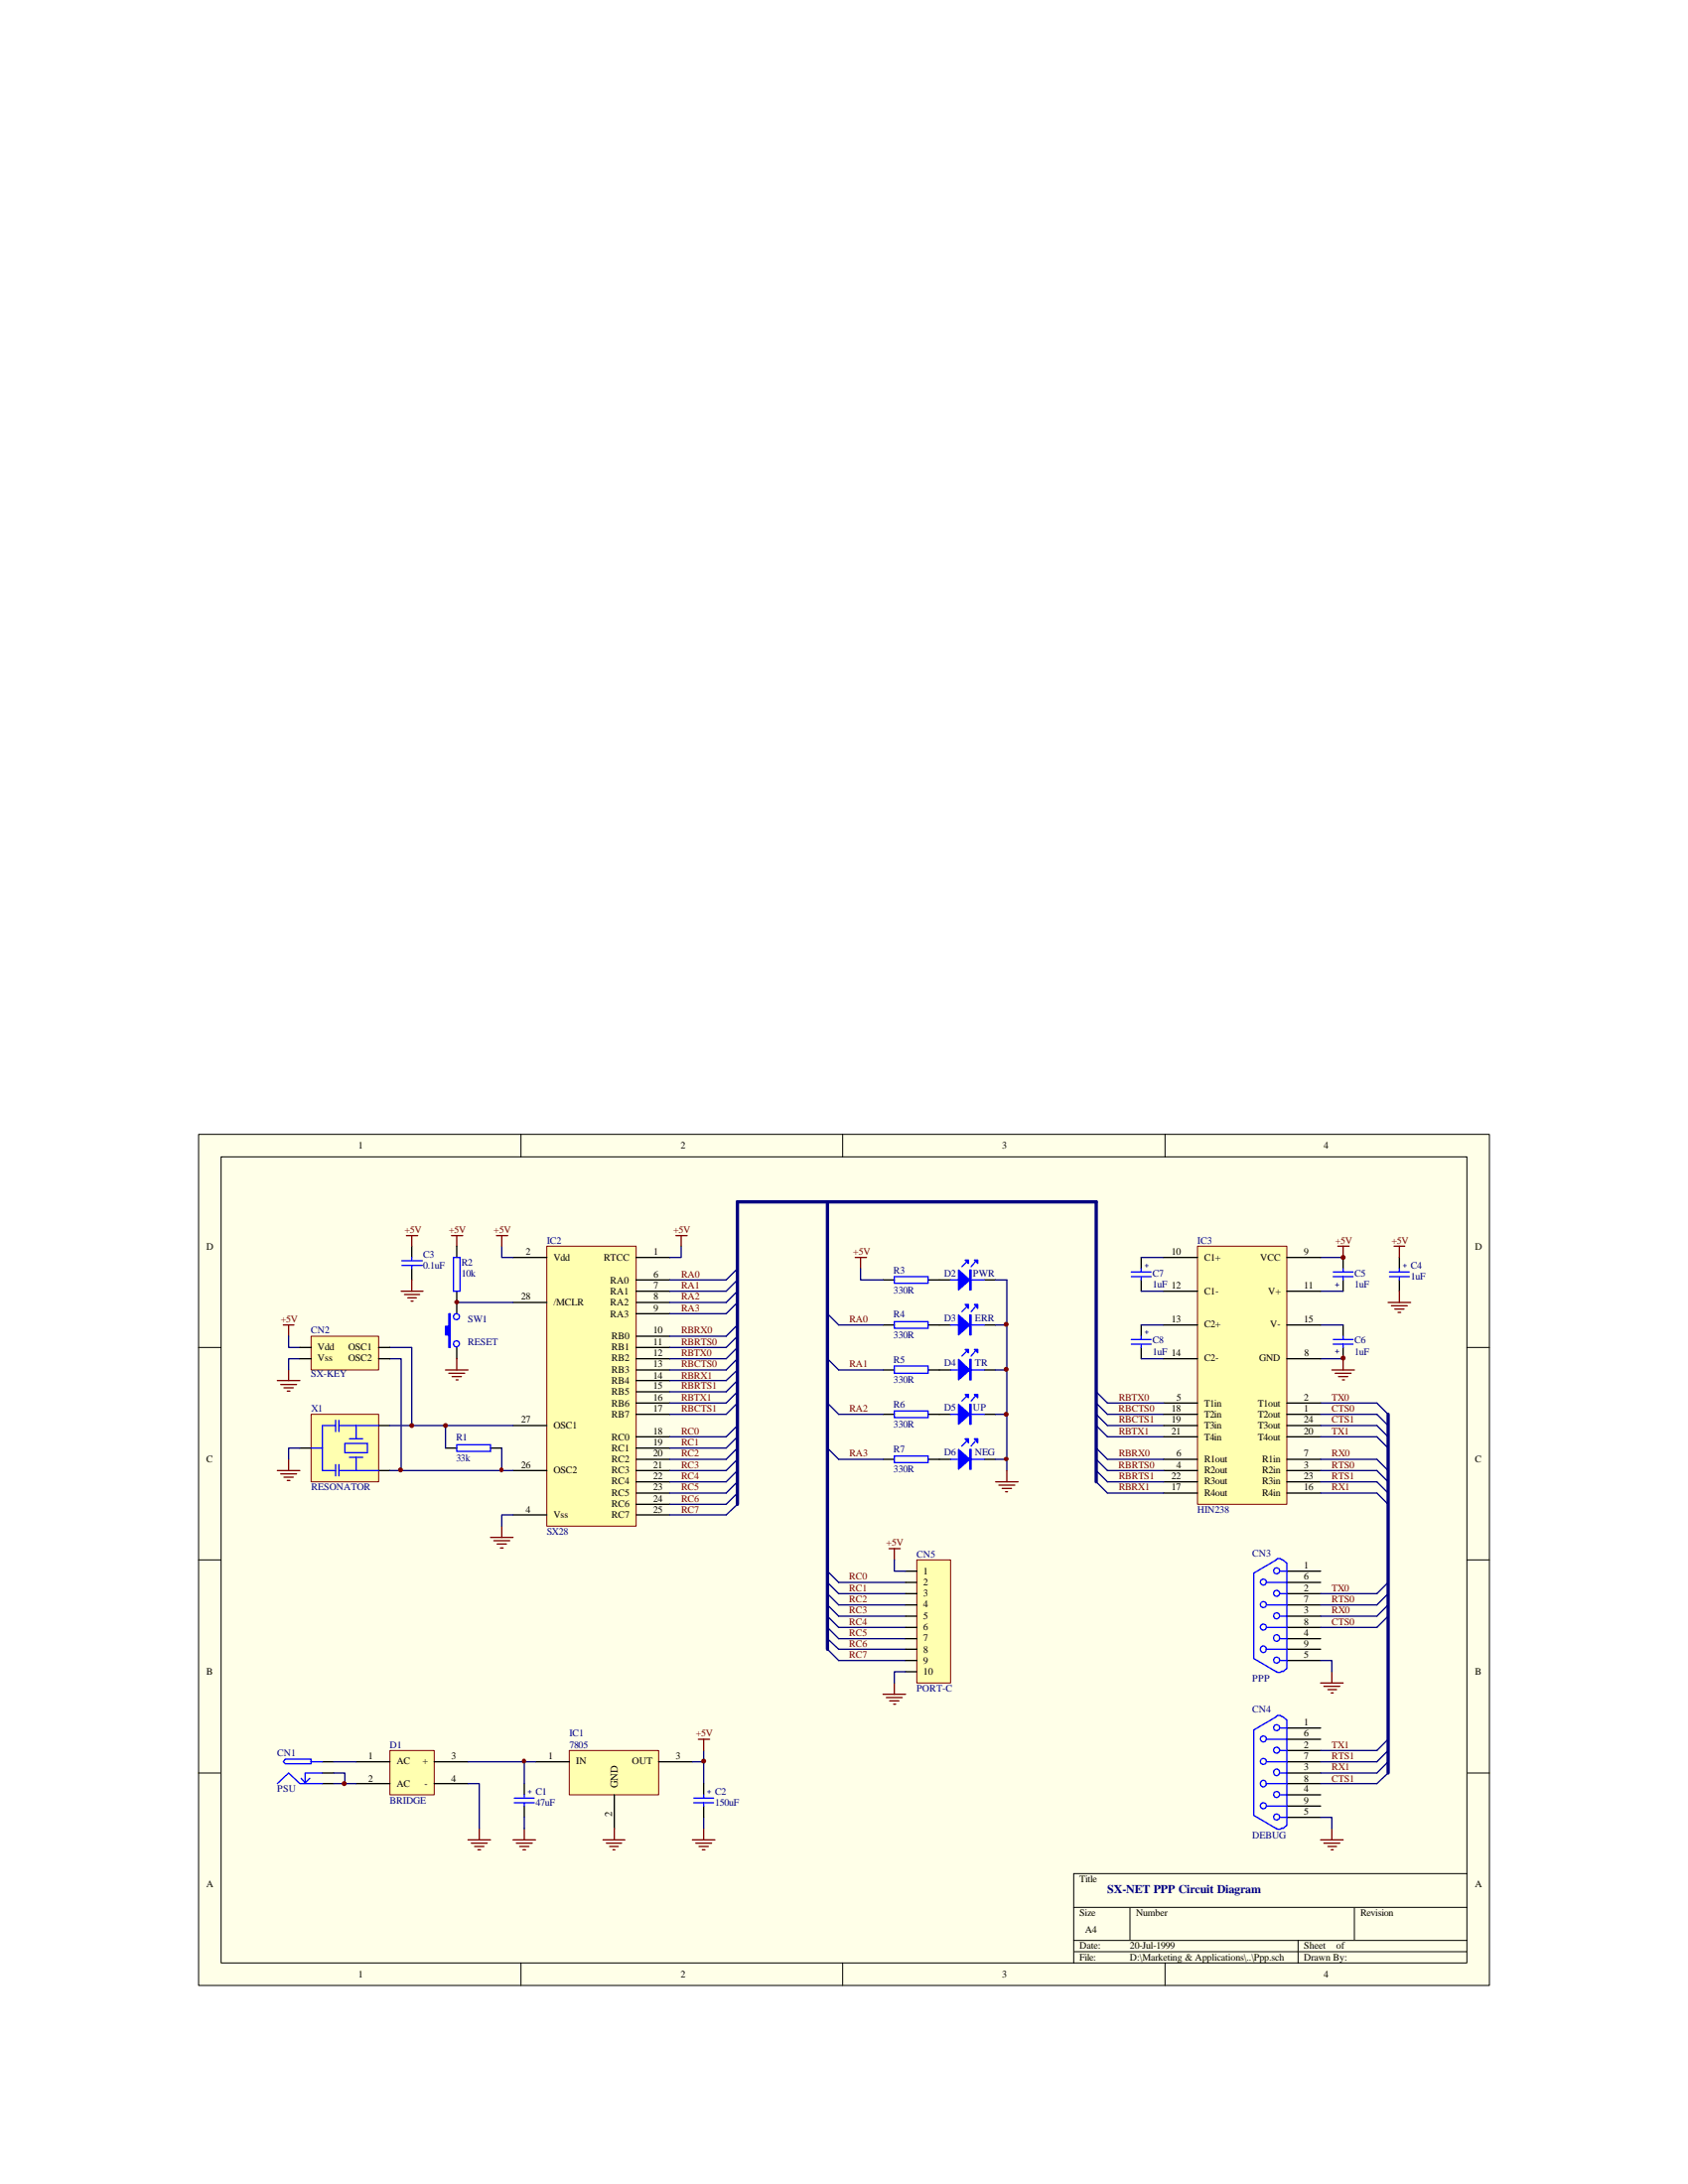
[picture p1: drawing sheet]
<svg xmlns="http://www.w3.org/2000/svg" width="216mm" height="279mm" viewBox="0 0 216 279" stroke-linecap="round" stroke-linejoin="round" font-family="sans-serif">
<path d="M25.4 145.1h165.1v108.9h-165.1z" fill="#ffffe8"/>
<g fill="none" stroke="#000" stroke-width=".13">
<path d="M25.4 145.1h165.1v108.9h-165.1zM28.3 148h159.3v103.1h-159.3zM66.6 145.1v2.9M107.8 145.1v2.9M149 145.1v2.9M25.4 172.4h2.9M187.6 172.4h2.9M25.4 199.6h2.9M187.6 199.6h2.9M25.4 226.8h2.9M187.6 226.8h2.9M187.6 239.7h-50.3v11.4"/>
<path d="M66.6 251.1v2.9M107.8 251.1v2.9M137.3 244h50.3M137.3 248.2h50.3M137.3 249.7h50.3M144.5 244v4.2M149 251.1v2.9M166 248.2v2.9M173.2 244v4.2"/>
</g>
<path d="M69.9 159.4h11.5v35.8h-11.5z" fill="#ffffb0" stroke="#800000" stroke-width=".13"/>
<g fill="none" stroke="#000" stroke-width=".17">
<path d="M58.4 159.4v1.5M58.4 165.2v2.9M58.4 172.4v1.4M65.6 160.9h4.3M65.6 166.6h4.3M81.4 160.9h4.3M81.4 163.7h4.3M81.4 165.2h4.3M81.4 166.6h4.3M81.4 168.1h4.3M81.4 170.9h4.3M81.4 172.4h4.3"/>
<path d="M81.4 173.8h4.3M81.4 175.3h4.3M81.4 176.6h4.3M81.4 178.1h4.3M81.4 179.5h4.3M146 160.9v1.4M146 163.7v1.5M146 169.5v1.4M146 172.4v1.4M171.8 160.9v1.4M171.8 163.7v1.5M171.8 169.5v1.4"/>
<path d="M171.8 172.4v1.4M179 160.9v1.4M179 163.7v1.5M65.6 193.8h4.3M65.6 188.1h4.3M65.6 182.4h4.3M81.4 193.8h4.3M81.4 180.9h4.3M81.4 183.8h4.3M81.4 185.3h4.3M81.4 186.7h4.3M81.4 188.1h4.3"/>
<path d="M81.4 189.6h4.3M81.4 191h4.3M81.4 192.4h4.3M164.6 201h4.3M164.6 202.4h4.3M164.6 203.9h4.3M164.6 205.3h4.3M164.6 206.8h4.3M164.6 208.2h4.3M164.6 209.6h4.3M164.6 211h4.3M164.6 212.4h4.3"/>
<path d="M41.2 225.4h1.5M41.2 226.8h1.5M41.2 228.2h1.5"/>
</g>
<g fill="none" stroke="#800000" stroke-width=".17">
<path d="M57.7 158.1h1.5M58.4 158.1v1.3M171.1 159.4h1.5M171.8 159.4v1.5M178.3 159.4h1.4M179 159.4v1.5M57 175.3h2.9M57.4 175.7h2M57.8 176.1h1.2M58.3 176.5h.3M58.4 173.8v1.5M170.3 175.3h2.9"/>
<path d="M170.8 175.7h2M171.2 176.1h1.2M171.7 176.5h.3M171.8 173.8v1.5M113.7 198.1h1.4M114.4 198.1v1.5M112.9 216.7h2.9M113.4 217.2h2M113.8 217.6h1.2M114.3 218h.3M114.4 215.3v1.4"/>
</g>
<g fill="none" stroke="#00f" stroke-width=".17">
<path d="M58 160.9h.8v4.3h-.8zM58.8 171.9a.38 .38 0 0 0-.6-.3 .38 .38 0 0 0 0 .6 .38 .38 0 0 0 .6-.3M58.8 168.4a.38 .38 0 0 0-.6-.3 .38 .38 0 0 0 0 .7 .38 .38 0 0 0 .6-.4M144.7 163.3h2.5M144.7 162.7h2.5M144.7 172h2.5M144.7 171.4h2.5M146 162.3v.4M146 163.3v.4M146 170.9v.5M146 172v.4M170.5 163.3h2.6"/>
<path d="M170.5 162.7h2.6M170.5 172h2.6M170.5 171.4h2.6M171.8 162.3v.4M171.8 163.3v.4M171.8 170.9v.5M171.8 172v.4M177.7 163.3h2.6M177.7 162.7h2.6M179 162.3v.4M179 163.3v.4M163.2 199.5l.5-.1 .3 .2"/>
<path d="M163.2 199.6l-2.8 1.7v10.9l3 1.8h.3l.3-.2M164.1 199.6l.5 .4v13.4l-.5 .5M162 202.4a.38 .38 0 0 0-.6-.4 .38 .38 0 0 0 0 .7 .38 .38 0 0 0 .6-.3M162 205.2a.38 .38 0 0 0-.6-.3 .38 .38 0 0 0 0 .7 .38 .38 0 0 0 .6-.3M162 208.1a.38 .38 0 0 0-.6-.3 .38 .38 0 0 0 0 .7 .38 .38 0 0 0 .6-.3M162.1 211h2.5M162.1 208.2h2.5M162.1 205.3h2.5M162.1 202.4h2.5M163.7 200.9a.38 .38 0 0 0-.6-.3 .38 .38 0 0 0 0 .7 .38 .38 0 0 0 .6-.3M163.7 203.8a.38 .38 0 0 0-.6-.3 .38 .38 0 0 0 0 .6 .38 .38 0 0 0 .6-.3M163.7 206.7a.38 .38 0 0 0-.6-.3 .38 .38 0 0 0 0 .6 .38 .38 0 0 0 .6-.3"/>
<path d="M163.7 212.3a.38 .38 0 0 0-.6-.3 .38 .38 0 0 0 0 .7 .38 .38 0 0 0 .6-.3M163.7 212.4h.9M163.7 209.6h.9M163.7 206.8h.9M163.7 203.9h.9M163.7 201h.9M35.5 228.2l1.4-1.4 1.5 1.4h2.8M36.5 225h3.3v.6h-3.3l-.3-.2zM38.5 227.5l.5 .6M39.6 227.5l-.6 .6M39.8 225.4h1.4M41.2 226.8h-2.2v1.3"/>
<circle cx="161.6" cy="211" r=".4"/>
<circle cx="163.3" cy="209.6" r=".4"/>
</g>
<path d="M57.4 168.1h.2v4.3h-.2v-1.6h-.4v-1.1h.4z" fill-rule="evenodd" fill="#00f" stroke="#00f" stroke-width=".17"/>
<g fill="none" stroke="#000080" stroke-width=".17">
<path d="M94.3 163.7l-1.4 1.5h-7.2M94.3 175.3l-1.4 1.3h-7.2M94.3 169.5l-1.4 1.4h-7.2M94.3 170.9l-1.4 1.5h-7.2M94.3 179.5l-1.4 1.4h-7.2M94.3 176.6l-1.4 1.5h-7.2M94.3 162.3l-1.4 1.4h-7.2M94.3 178.1l-1.4 1.4h-7.2M140.2 179.5l1.4 1.4h7.2M146 165.2h2.8M146 160.9h2.8M146 169.5h2.8"/>
<path d="M146 173.8h2.8M168.9 165.2h2.9M168.9 160.9h2.9M168.9 169.5h2.9M168.9 173.8h2.9M94.3 182.4l-1.4 1.4h-7.2M94.3 183.8l-1.4 1.5h-7.2M94.3 185.3l-1.4 1.4h-7.2M94.3 186.7l-1.4 1.4h-7.2M94.3 188.1l-1.4 1.5h-7.2M94.3 189.6l-1.4 1.4h-7.2M94.3 191l-1.4 1.4h-7.2"/>
<path d="M94.3 192.4l-1.4 1.4h-7.2M140.2 189.6l1.4 1.4M141.6 183.8h7.2M105.8 201l1.5 1.4h8.5M105.8 202.4l1.5 1.5h8.5M105.8 203.9l1.5 1.4h8.5M105.8 205.3l1.5 1.5h8.5M105.8 206.8l1.5 1.4h8.5M105.8 208.2l1.5 1.4h8.5M105.8 209.6l1.5 1.4h8.5M105.8 211l1.5 1.4h8.5"/>
</g>
<path d="M117.3 199.6h4.3v15.7h-4.3z" fill="#ffffb0" stroke="#800000" stroke-width=".13"/>
<path d="M115.8 201h1.5M115.8 202.4h1.5M115.8 203.9h1.5M115.8 205.3h1.5M115.8 206.8h1.5M115.8 208.2h1.5M115.8 209.6h1.5M115.8 211h1.5M115.8 212.4h1.5M115.8 213.9h1.5" fill="none" stroke="#000" stroke-width=".17"/>
<path d="M140.2 178.1l1.4 1.4M168.9 179.5h7.2M114.4 199.6v1.4h1.4M140.2 188.1l1.4 1.5M141.6 182.4h7.2M115.8 213.9h-1.4v1.4" fill="none" stroke="#000080" stroke-width=".17"/>
<path d="M177.5 166.6h2.9M178 167h2M178.4 167.5h1.2M178.8 167.9h.4M179 165.2v1.4" fill="none" stroke="#800000" stroke-width=".17"/>
<path d="M39.8 180.9h8.6v8.7h-8.6z" fill="#ffffb0" stroke="#800000" stroke-width=".13"/>
<g fill="none" stroke="#000" stroke-width=".17">
<path d="M112.9 169.5h1.5M112.9 175.3h1.5M118.7 169.5h2.9M118.7 175.3h2.9M125.9 169.5h1.4M125.9 175.3h1.4M38.4 185.3h1.4M48.4 182.4h1.5M48.4 188.1h1.5M112.9 180.9h1.5M112.9 186.7h1.5M118.7 180.9h2.9"/>
<path d="M118.7 186.7h2.9M125.9 180.9h1.4M125.9 186.7h1.4"/>
</g>
<g fill="none" stroke="#00f" stroke-width=".17">
<path d="M114.4 169.1h4.3v.8h-4.3zM114.4 174.8h4.3v.9h-4.3zM121.6 169.5h4.3M121.6 175.3h4.3M123.6 167.2l-.6 .6M123.6 172.9l-.6 .6M123.6 178.6l-.6 .6M124.7 167.2l-.5 .6M124.7 172.9l-.5 .6M124.7 178.6l-.5 .6M39.8 185.3h1.4M42.9 182.4h-1.7v5.7h1.7"/>
<path d="M42.9 181.7v1.4M42.9 187.4v1.4M43.3 182.4h5.1M43.3 181.7v1.4M43.3 187.4v1.4M43.3 188.1h5.1M44.1 184.7h2.9v1.1h-2.9zM44.7 184.1h1.7M44.7 186.4h1.7M45.6 182.4v1.7M45.6 186.4v1.7M114.4 180.5h4.3v.9h-4.3z"/>
<path d="M114.4 186.3h4.3v.8h-4.3zM121.6 180.9h4.3M121.6 186.7h4.3M123.6 184.4l-.6 .6M124.7 184.4l-.5 .6"/>
</g>
<g fill="#00f" stroke="#00f" stroke-width=".17">
<path d="M122.6 168.2l1.4 1.3-1.4 1.3z" fill-rule="evenodd"/>
<path d="M124.6 166.9h.5v.5z" fill-rule="evenodd"/>
<path d="M123.4 166.9h.5v.5z" fill-rule="evenodd"/>
<path d="M122.6 173.9l1.4 1.4-1.4 1.2z" fill-rule="evenodd"/>
<path d="M124.6 172.6h.5v.5z" fill-rule="evenodd"/>
<path d="M123.4 172.6h.5v.5z" fill-rule="evenodd"/>
<path d="M122.6 179.7l1.4 1.2-1.4 1.3z" fill-rule="evenodd"/>
<path d="M124.6 178.4h.5v.4z" fill-rule="evenodd"/>
<path d="M123.4 178.4h.5v.4z" fill-rule="evenodd"/>
<path d="M122.6 185.4l1.4 1.3-1.4 1.3z" fill-rule="evenodd"/>
<path d="M124.6 184.1h.5v.5z" fill-rule="evenodd"/>
<path d="M123.4 184.1h.5v.5z" fill-rule="evenodd"/>
</g>
<g fill="#00f" stroke="#00f" stroke-width=".17">
<path d="M124 168.2h.2v2.6h-.2z"/>
<path d="M124 173.9h.2v2.6h-.2z"/>
<path d="M124 179.7h.2v2.5h-.2z"/>
<path d="M124 185.4h.2v2.6h-.2z"/>
</g>
<g fill="none" stroke="#000080" stroke-width=".17">
<path d="M94.3 173.8l-1.4 1.5h-7.2M94.3 165.2l-1.4 1.4h-7.2M94.3 166.6l-1.4 1.5h-7.2M94.3 172.4l-1.4 1.4h-7.2M105.8 179.5l1.5 1.4h5.6M105.8 173.8l1.5 1.5h5.6M105.8 168.1l1.5 1.4h5.6M127.3 169.5h1.5M127.3 175.3h1.5M128.8 163.7v24.4M105.8 185.3l1.5 1.4h5.6M127.3 180.9h1.5"/>
<path d="M127.3 186.7h1.5"/>
</g>
<path d="M127.3 189.6h2.9M127.8 190h2M128.2 190.4h1.2M128.6 190.8h.3M128.8 188.1v1.5" fill="none" stroke="#800000" stroke-width=".17"/>
<path d="M94.3 153.8h45.9v35.8M105.8 153.8v57.2" fill="none" stroke="#000080" stroke-width=".42"/>
<path d="M153.2 159.4h11.4v33h-11.4z" fill="#ffffb0" stroke="#800000" stroke-width=".13"/>
<g fill="none" stroke="#000" stroke-width=".17">
<path d="M52.7 159.4v1.5M52.7 162.3v1.4M112.9 163.7h1.5M118.7 163.7h2.9M125.9 163.7h1.4M148.8 160.9h4.4M148.8 165.2h4.4M148.8 169.5h4.4M148.8 173.8h4.4M148.8 179.5h4.4M164.6 160.9h4.3M164.6 165.2h4.3"/>
<path d="M164.6 169.5h4.3M164.6 173.8h4.3M164.6 179.5h4.3M148.8 180.9h4.4M148.8 191h4.4M148.8 189.6h4.4M148.8 183.8h4.4M148.8 188.1h4.4M148.8 182.4h4.4M148.8 186.7h4.4M164.6 180.9h4.3M164.6 191h4.3"/>
<path d="M164.6 189.6h4.3M164.6 183.8h4.3M164.6 188.1h4.3M164.6 182.4h4.3M164.6 186.7h4.3M164.6 221.1h4.3M164.6 222.5h4.3M164.6 223.9h4.3M164.6 225.4h4.3M164.6 226.8h4.3M164.6 228.2h4.3M164.6 229.6h4.3"/>
<path d="M164.6 231.1h4.3M164.6 232.5h4.3"/>
</g>
<g fill="none" stroke="#00f" stroke-width=".17">
<path d="M51.4 161.9h2.6M51.4 161.3h2.6M52.7 160.9v.4M52.7 161.9v.4M114.4 163.3h4.3v.9h-4.3zM121.6 163.7h4.3M123.6 161.5l-.6 .6M124.7 161.5l-.5 .6M163.2 219.5h.5l.3 .1M163.2 219.6l-2.8 1.7v10.9l3 1.8h.3l.3-.2M164.1 219.6l.5 .4v13.5l-.5 .4M162 222.4a.38 .38 0 0 0-.6-.3 .38 .38 0 0 0 0 .7 .38 .38 0 0 0 .6-.3"/>
<path d="M162 225.3a.38 .38 0 0 0-.6-.3 .38 .38 0 0 0 0 .6 .38 .38 0 0 0 .6-.3M162 231a.38 .38 0 0 0-.6-.3 .38 .38 0 0 0 0 .6 .38 .38 0 0 0 .6-.3M162.1 231.1h2.5M162.1 228.2h2.5M162.1 225.4h2.5M162.1 222.5h2.5M163.7 221a.38 .38 0 0 0-.6-.3 .38 .38 0 0 0 0 .6 .38 .38 0 0 0 .6-.3M163.7 223.9a.38 .38 0 0 0-.6-.3 .38 .38 0 0 0 0 .6 .38 .38 0 0 0 .6-.3M163.7 229.5a.38 .38 0 0 0-.6-.3 .38 .38 0 0 0 0 .7 .38 .38 0 0 0 .6-.3M163.7 232.4a.38 .38 0 0 0-.6-.3 .38 .38 0 0 0 0 .7 .38 .38 0 0 0 .6-.3M163.7 232.5h.9M163.7 229.6h.9"/>
<path d="M163.7 226.8h.9M163.7 223.9h.9M163.7 221.1h.9"/>
<circle cx="161.6" cy="228.2" r=".4"/>
<circle cx="163.3" cy="226.7" r=".4"/>
</g>
<g fill="none" stroke="#000080" stroke-width=".17">
<path d="M87.1 159.4v1.5h-1.4M58.4 166.6h7.2M110.1 162.3v1.4h2.8M127.3 163.7h1.5M141.6 179.5h7.2M176.1 179.5l1.4 1.4M65.6 193.8h-1.4v1.4M140.2 186.7l1.4 1.4h7.2M140.2 185.3l1.4 1.4h7.2M140.2 182.4l1.4 1.4M140.2 180.9l1.4 1.5M141.6 191h7.2"/>
<path d="M141.6 189.6h7.2M168.9 191h7.2l1.4 1.4M168.9 189.6h7.2l1.4 1.4M168.9 188.1h7.2l1.4 1.5M168.9 186.7h7.2l1.4 1.4M168.9 180.9h7.2l1.4 1.5M168.9 182.4h7.2l1.4 1.4M168.9 183.8h7.2l1.4 1.5M168.9 212.4h1.4v1.5M177.5 202.4l-1.4 1.5h-7.2M177.5 203.9l-1.4 1.4h-7.2M177.5 205.3l-1.4 1.5h-7.2"/>
<path d="M177.5 206.8l-1.4 1.4h-7.2M168.9 232.5h1.4v1.4M177.5 222.5l-1.4 1.4h-7.2M177.5 223.9l-1.4 1.5h-7.2M177.5 225.4l-1.4 1.4h-7.2M177.5 226.8l-1.4 1.4h-7.2"/>
</g>
<path d="M94.3 153.8v38.6M177.5 180.9v45.9" fill="none" stroke="#000080" stroke-width=".42"/>
<g fill="none" stroke="#800000" stroke-width=".17">
<path d="M52 158.1h1.4M52.7 158.1v1.3M86.4 158.1h1.5M87.1 158.1v1.3M51.3 165.2h2.8M51.7 165.6h2M52.2 166h1.1M52.6 166.5h.2M52.7 163.7v1.5M109.4 160.9h1.4M110.1 160.9v1.4M62.7 196.7h2.9"/>
<path d="M63.2 197.1h2M63.6 197.5h1.2M64 198h.3M64.2 195.2v1.5M168.9 215.3h2.9M169.3 215.7h2.1M169.8 216.2h1.1M170.3 216.6h.2M170.3 213.9v1.4M168.9 235.4h2.9M169.3 235.8h2.1M169.8 236.2h1.1"/>
<path d="M170.3 236.6h.2M170.3 233.9v1.5"/>
</g>
<g fill="#00f" stroke="#00f" stroke-width=".17">
<path d="M122.6 162.5l1.4 1.2-1.4 1.3z" fill-rule="evenodd"/>
<path d="M124.6 161.2h.5v.4z" fill-rule="evenodd"/>
<path d="M123.4 161.2h.5v.4z" fill-rule="evenodd"/>
</g>
<path d="M124 162.5h.2v2.5h-.2z" fill="#00f" stroke="#00f" stroke-width=".17"/>
<path d="M49.9 223.9h5.6v5.7h-5.6z" fill="#ffffb0" stroke="#800000" stroke-width=".13"/>
<path d="M45.6 225.4h4.3M45.6 228.2h4.3M55.5 225.4h4.4M55.5 228.2h4.4" fill="none" stroke="#000" stroke-width=".17"/>
<path d="M72.8 223.9h11.4v5.7h-11.4z" fill="#ffffb0" stroke="#800000" stroke-width=".13"/>
<path d="M57 185.3h1.4M62.7 185.3h1.5M67.1 228.2v1.4M67.1 231.1v1.4M68.5 225.4h4.3M78.6 229.6v4.3M84.2 225.4h4.4M90 228.2v1.4M90 231.1v1.4" fill="none" stroke="#000" stroke-width=".17"/>
<g fill="none" stroke="#800000" stroke-width=".17">
<path d="M35.5 176.6h2.9M35.9 177.1h2M36.2 169.5h1.4M36.3 177.5h1.2M36.7 178h.4M36.9 169.5v1.4M36.9 175.3v1.3M59.9 235.4h2.8M60.3 235.8h2M60.7 236.2h1.2M61.1 236.6h.4M61.3 233.9v1.5"/>
<path d="M65.6 235.4h2.9M66 235.8h2.1M66.5 236.2h1.1M66.9 236.6h.3M67.1 233.9v1.5M77.1 235.4h2.8M77.6 235.8h1.9M78 236.2h1.1M78.4 236.6h.3M78.6 233.9v1.5M88.6 235.4h2.8M89 235.8h2"/>
<path d="M89.3 222.5h1.5M89.4 236.2h1.2M89.8 236.6h.4M90 222.5v1.4M90 233.9v1.5"/>
</g>
<g fill="none" stroke="#000080" stroke-width=".17">
<path d="M36.9 170.9v1.5h1.5M38.4 173.8h-1.5v1.5M49.9 173.8h1.4v14.3M49.9 172.4h2.8v10M49.9 182.4h15.7M49.9 188.1h15.7M57 182.4v2.9M64.2 185.3v2.8M59.9 228.2h1.4v5.7M59.9 225.4h8.6M67.1 225.4v2.8M67.1 232.5v1.4"/>
<path d="M90 223.9v1.5h-1.4M90 225.4v2.8M90 232.5v1.4"/>
</g>
<path d="M58.4 184.8h4.3v.9h-4.3zM65.8 230.6h2.5M65.8 230h2.5M67.1 229.6v.4M67.1 230.6v.5M88.7 230.6h2.6M88.7 230h2.6M90 229.6v.4M90 230.6v.5" fill="none" stroke="#00f" stroke-width=".17"/>
<path d="M39.8 170.9h8.6v4.4h-8.6z" fill="#ffffb0" stroke="#800000" stroke-width=".13"/>
<path d="M38.4 172.4h1.4M38.4 173.8h1.4M48.4 172.4h1.5M48.4 173.8h1.5" fill="none" stroke="#000" stroke-width=".17"/>
<path d="M63.5 158.1h1.4M64.2 158.1v1.3M35.5 188.1h2.9M35.9 188.6h2M36.3 189h1.2M36.7 189.4h.4M36.9 186.7v1.4" fill="none" stroke="#800000" stroke-width=".17"/>
<path d="M64.2 159.4v1.5h1.4M38.4 185.3h-1.5v1.4M42.7 226.8h1.4v1.4M42.7 225.4h2.9M42.7 228.2h2.9" fill="none" stroke="#000080" stroke-width=".17"/>
<g fill="#800000" stroke="#800000" stroke-width=".13">
<path d="M58.2 166.4h.4l.1 .2-.1 .1h-.4v-.1z"/>
<path d="M128.5 186.5h.4v.1v.2h-.4l-.1-.2z"/>
<path d="M66.9 225.1l.1-.1 .2 .1v.4l-.2 .1-.1-.1z"/>
<path d="M64 187.9l.1-.1 .2 .1v.3l-.2 .1-.1-.1z"/>
<circle cx="171.8" cy="160.9" r=".25"/>
<circle cx="171.8" cy="173.7" r=".25"/>
<circle cx="128.7" cy="180.9" r=".25"/>
<circle cx="128.7" cy="175.2" r=".25"/>
<circle cx="128.7" cy="169.4" r=".25"/>
<circle cx="90" cy="225.3" r=".25"/>
<circle cx="57" cy="182.4" r=".25"/>
<circle cx="51.2" cy="188" r=".25"/>
<circle cx="52.7" cy="182.4" r=".25"/>
<circle cx="44" cy="228.2" r=".25"/>
</g>
<text font-size="1.5" fill="#000080" x="141.6" y="242.1">SX-NET PPP Circuit Diagram</text>
<g font-size="1.4">
<text x="78.3" y="232.4" transform="rotate(-90 78.3 232.4)">2</text>
<text x="79" y="228.8" transform="rotate(-90 79 228.8)">GND</text>
</g>
<g font-size="1.3">
<text x="45.8" y="147">1</text>
<text x="87" y="147">2</text>
<text x="128.2" y="147">3</text>
<text x="169.3" y="147">4</text>
<text x="26.4" y="159.9">D</text>
<text x="67.2" y="160.5">2</text>
<text x="70.8" y="161.3">Vdd</text>
<text x="77.2" y="161.3">RTCC</text>
<text x="83.6" y="160.5">1</text>
<text x="149.9" y="160.5">10</text>
<text x="154" y="161.3">C1+</text>
<text x="161.2" y="161.3">VCC</text>
<text x="166.8" y="160.5">9</text>
<text x="188.6" y="159.9">D</text>
<text x="66.6" y="166.3">28</text>
<text x="70.8" y="167">/MCLR</text>
<text x="78.1" y="164.2">RA0</text>
<text x="78.1" y="165.6">RA1</text>
<text x="78.1" y="167">RA2</text>
<text x="83.6" y="163.4">6</text>
<text x="83.6" y="164.8">7</text>
<text x="83.6" y="166.3">8</text>
<text x="83.6" y="167.7">9</text>
<text x="154" y="165.6">C1-</text>
<text x="162.2" y="165.6">V+</text>
<text x="166.8" y="164.8">11</text>
<text x="40.6" y="172.7">Vdd</text>
<text x="44.5" y="172.7">OSC1</text>
<text x="78.1" y="168.5">RA3</text>
<text x="78.2" y="171.3">RB0</text>
<text x="78.2" y="172.7">RB1</text>
<text x="83.6" y="170.6">10</text>
<text x="83.6" y="172">11</text>
<text x="83.6" y="173.5">12</text>
<text x="149.9" y="169.2">13</text>
<text x="154" y="169.8">C2+</text>
<text x="162.5" y="169.8">V-</text>
<text x="166.8" y="169.2">15</text>
<text x="166.8" y="173.5">8</text>
<text x="40.6" y="174.2">Vss</text>
<text x="44.5" y="174.2">OSC2</text>
<text x="78.2" y="174.2">RB2</text>
<text x="78.2" y="175.6">RB3</text>
<text x="78.2" y="177">RB4</text>
<text x="78.2" y="178.5">RB5</text>
<text x="78.2" y="179.9">RB6</text>
<text x="83.6" y="174.9">13</text>
<text x="83.6" y="176.4">14</text>
<text x="83.6" y="177.7">15</text>
<text x="83.6" y="179.2">16</text>
<text x="150.5" y="179.2">5</text>
<text x="154" y="174.2">C2-</text>
<text x="154" y="179.9">T1in</text>
<text x="160.9" y="179.9">T1out</text>
<text x="161" y="174.2">GND</text>
<text x="166.8" y="179.2">2</text>
<text x="66.6" y="182">27</text>
<text x="70.8" y="182.8">OSC1</text>
<text x="78.2" y="181.4">RB7</text>
<text x="78.2" y="184.2">RC0</text>
<text x="78.2" y="185.7">RC1</text>
<text x="83.6" y="180.6">17</text>
<text x="83.6" y="183.5">18</text>
<text x="83.6" y="184.9">19</text>
<text x="149.9" y="180.6">18</text>
<text x="149.9" y="183.5">21</text>
<text x="149.9" y="182">19</text>
<text x="154" y="181.4">T2in</text>
<text x="154" y="184.2">T4in</text>
<text x="154" y="182.8">T3in</text>
<text x="160.9" y="181.4">T2out</text>
<text x="160.9" y="184.2">T4out</text>
<text x="160.9" y="182.8">T3out</text>
<text x="166.8" y="180.6">1</text>
<text x="166.8" y="183.5">20</text>
<text x="166.8" y="182">24</text>
<text x="26.4" y="187">C</text>
<text x="66.6" y="187.8">26</text>
<text x="70.8" y="188.5">OSC2</text>
<text x="78.2" y="187">RC2</text>
<text x="78.2" y="188.5">RC3</text>
<text x="78.2" y="189.9">RC4</text>
<text x="78.2" y="191.3">RC5</text>
<text x="83.6" y="186.4">20</text>
<text x="83.6" y="187.8">21</text>
<text x="83.6" y="189.2">22</text>
<text x="83.6" y="190.7">23</text>
<text x="149.9" y="190.7">17</text>
<text x="149.9" y="189.2">22</text>
<text x="150.5" y="187.8">4</text>
<text x="150.5" y="186.4">6</text>
<text x="154" y="191.3">R4out</text>
<text x="154" y="189.9">R3out</text>
<text x="154" y="188.5">R2out</text>
<text x="154" y="187">R1out</text>
<text x="161.5" y="191.3">R4in</text>
<text x="161.5" y="189.9">R3in</text>
<text x="161.5" y="188.5">R2in</text>
<text x="161.5" y="187">R1in</text>
<text x="166.8" y="190.7">16</text>
<text x="166.8" y="189.2">23</text>
<text x="166.8" y="187.8">3</text>
<text x="166.8" y="186.4">7</text>
<text x="188.6" y="187">C</text>
<text x="67.2" y="193.5">4</text>
<text x="70.8" y="194.2">Vss</text>
<text x="78.2" y="192.8">RC6</text>
<text x="78.2" y="194.2">RC7</text>
<text x="83.6" y="192.1">24</text>
<text x="83.6" y="193.5">25</text>
<text x="118.1" y="201.4">1</text>
<text x="118.1" y="202.9">2</text>
<text x="166.8" y="200.7">1</text>
<text x="166.8" y="202.1">6</text>
<text x="166.8" y="203.5">2</text>
<text x="118.1" y="204.2">3</text>
<text x="118.1" y="205.7">4</text>
<text x="118.1" y="207.1">5</text>
<text x="118.1" y="208.5">6</text>
<text x="118.1" y="210">7</text>
<text x="166.8" y="205">7</text>
<text x="166.8" y="206.4">3</text>
<text x="166.8" y="207.9">8</text>
<text x="166.8" y="209.3">4</text>
<text x="26.4" y="214.3">B</text>
<text x="118.1" y="211.4">8</text>
<text x="118.1" y="212.9">9</text>
<text x="118.1" y="214.3">10</text>
<text x="166.8" y="210.7">9</text>
<text x="166.8" y="212.1">5</text>
<text x="188.6" y="214.3">B</text>
<text x="166.8" y="220.7">1</text>
<text x="47.1" y="225">1</text>
<text x="47.1" y="227.9">2</text>
<text x="50.7" y="225.7">AC</text>
<text x="54" y="225.7">+</text>
<text x="57.7" y="225">3</text>
<text x="57.7" y="227.9">4</text>
<text x="70.1" y="225">1</text>
<text x="73.7" y="225.7">IN</text>
<text x="80.9" y="225.7">OUT</text>
<text x="86.4" y="225">3</text>
<text x="166.8" y="222.2">6</text>
<text x="166.8" y="223.6">2</text>
<text x="166.8" y="225">7</text>
<text x="166.8" y="226.5">3</text>
<text x="166.8" y="227.9">8</text>
<text x="50.7" y="228.6">AC</text>
<text x="54.3" y="228.6">-</text>
<text x="166.8" y="229.3">4</text>
<text x="166.8" y="230.7">9</text>
<text x="166.8" y="232.2">5</text>
<text x="26.4" y="241.5">A</text>
<text x="138.1" y="240.8">Title</text>
<text x="138.1" y="245.1">Size</text>
<text x="145.3" y="245.1">Number</text>
<text x="174" y="245.1">Revision</text>
<text x="188.6" y="241.5">A</text>
<text x="138.1" y="249.3">Date:</text>
<text x="138.1" y="250.8">File:</text>
<text x="138.8" y="247.2">A4</text>
<text x="144.5" y="249.3">20-Jul-1999</text>
<text x="144.5" y="250.8">D:\Marketing &amp; Applications\..\Ppp.sch</text>
<text x="166.8" y="249.3">Sheet</text>
<text x="166.8" y="250.8">Drawn By:</text>
<text x="170.9" y="249.3">of</text>
<text x="45.8" y="253">1</text>
<text x="87" y="253">2</text>
<text x="128.2" y="253">3</text>
<text x="169.3" y="253">4</text>
</g>
<g font-size="1.3" fill="#800000">
<text x="51.7" y="157.7">+5V</text>
<text x="57.4" y="157.7">+5V</text>
<text x="63.2" y="157.7">+5V</text>
<text x="86.1" y="157.7">+5V</text>
<text x="109.1" y="160.5">+5V</text>
<text x="170.8" y="159.2">+5V</text>
<text x="178" y="159.2">+5V</text>
<text x="87.1" y="163.4">RA0</text>
<text x="87.1" y="164.8">RA1</text>
<text x="87.1" y="166.3">RA2</text>
<text x="87.1" y="167.7">RA3</text>
<text x="35.9" y="169.2">+5V</text>
<text x="87.1" y="173.5">RBTX0</text>
<text x="87.1" y="170.6">RBRX0</text>
<text x="87.1" y="172">RBRTS0</text>
<text x="108.6" y="169.2">RA0</text>
<text x="87.1" y="179.2">RBTX1</text>
<text x="87.1" y="176.4">RBRX1</text>
<text x="87.1" y="177.7">RBRTS1</text>
<text x="87.1" y="174.9">RBCTS0</text>
<text x="108.6" y="174.9">RA1</text>
<text x="143.1" y="179.2">RBTX0</text>
<text x="170.3" y="179.2">TX0</text>
<text x="87.1" y="183.5">RC0</text>
<text x="87.1" y="184.9">RC1</text>
<text x="87.1" y="180.6">RBCTS1</text>
<text x="108.6" y="180.6">RA2</text>
<text x="143.1" y="180.6">RBCTS0</text>
<text x="143.1" y="183.5">RBTX1</text>
<text x="143.1" y="182">RBCTS1</text>
<text x="170.3" y="183.5">TX1</text>
<text x="170.3" y="180.6">CTS0</text>
<text x="170.3" y="182">CTS1</text>
<text x="87.1" y="186.4">RC2</text>
<text x="87.1" y="187.8">RC3</text>
<text x="87.1" y="189.2">RC4</text>
<text x="87.1" y="190.7">RC5</text>
<text x="108.6" y="186.4">RA3</text>
<text x="143.1" y="187.8">RBRTS0</text>
<text x="143.1" y="186.4">RBRX0</text>
<text x="143.1" y="189.2">RBRTS1</text>
<text x="143.1" y="190.7">RBRX1</text>
<text x="170.3" y="187.8">RTS0</text>
<text x="170.3" y="189.2">RTS1</text>
<text x="170.3" y="186.4">RX0</text>
<text x="170.3" y="190.7">RX1</text>
<text x="87.1" y="192.1">RC6</text>
<text x="87.1" y="193.5">RC7</text>
<text x="113.4" y="197.8">+5V</text>
<text x="108.6" y="202.1">RC0</text>
<text x="108.6" y="203.5">RC1</text>
<text x="170.3" y="203.5">TX0</text>
<text x="108.6" y="205">RC2</text>
<text x="108.6" y="206.4">RC3</text>
<text x="108.6" y="207.9">RC4</text>
<text x="108.6" y="209.3">RC5</text>
<text x="170.3" y="206.4">RX0</text>
<text x="170.3" y="205">RTS0</text>
<text x="170.3" y="207.9">CTS0</text>
<text x="108.6" y="210.7">RC6</text>
<text x="108.6" y="212.1">RC7</text>
<text x="89" y="222.2">+5V</text>
<text x="170.3" y="226.5">RX1</text>
<text x="170.3" y="225">RTS1</text>
<text x="170.3" y="223.6">TX1</text>
<text x="170.3" y="227.9">CTS1</text>
</g>
<g font-size="1.3" fill="#000080">
<text x="54.1" y="160.9">C3</text>
<text x="59" y="161.9">R2</text>
<text x="69.9" y="159.2">IC2</text>
<text x="153.2" y="159.2">IC3</text>
<text x="54.1" y="162.3">0.1uF</text>
<text x="59" y="163.3">10k</text>
<text x="114.3" y="162.9">R3</text>
<text x="114.3" y="165.4">330R</text>
<text x="120.7" y="163.3">D2</text>
<text x="124.5" y="163.3">PWR</text>
<text x="147.4" y="163.3">C7</text>
<text x="147.4" y="164.8">1uF 12</text>
<text x="173.2" y="163.3">C5</text>
<text x="173.2" y="164.8">1uF</text>
<text x="180.4" y="162.3">C4</text>
<text x="180.4" y="163.7">1uF</text>
<text x="39.8" y="170.6">CN2</text>
<text x="59.9" y="169.2">SW1</text>
<text x="59.9" y="172">RESET</text>
<text x="114.3" y="168.6">R4</text>
<text x="114.3" y="171.2">330R</text>
<text x="120.7" y="169">D3</text>
<text x="124.7" y="169">ERR</text>
<text x="147.4" y="171.9">C8</text>
<text x="147.4" y="173.3">1uF 14</text>
<text x="173.2" y="171.9">C6</text>
<text x="173.2" y="173.3">1uF</text>
<text x="39.8" y="176.2">SX-KEY</text>
<text x="114.3" y="174.3">R5</text>
<text x="114.3" y="176.9">330R</text>
<text x="120.7" y="174.8">D4</text>
<text x="124.7" y="174.8">TR</text>
<text x="39.8" y="180.6">X1</text>
<text x="58.3" y="184.3">R1</text>
<text x="114.3" y="180.1">R6</text>
<text x="114.3" y="182.6">330R</text>
<text x="114.3" y="185.8">R7</text>
<text x="120.7" y="180.5">D5</text>
<text x="124.5" y="180.5">UP</text>
<text x="39.8" y="190.7">RESONATOR</text>
<text x="58.3" y="186.9">33k</text>
<text x="114.3" y="188.4">330R</text>
<text x="120.7" y="186.2">D6</text>
<text x="124.7" y="186.2">NEG</text>
<text x="69.9" y="196.3">SX28</text>
<text x="153.2" y="193.5">HIN238</text>
<text x="117.3" y="199.2">CN5</text>
<text x="160.2" y="199.1">CN3</text>
<text x="160.2" y="215.1">PPP</text>
<text x="117.3" y="216.4">PORT-C</text>
<text x="160.2" y="219.1">CN4</text>
<text x="35.5" y="224.7">CN1</text>
<text x="49.9" y="223.6">D1</text>
<text x="72.8" y="222.2">IC1</text>
<text x="72.8" y="223.6">7805</text>
<text x="35.5" y="229.3">PSU</text>
<text x="49.9" y="230.7">BRIDGE</text>
<text x="68.5" y="229.6">C1</text>
<text x="68.5" y="231.1">47uF</text>
<text x="91.4" y="229.6">C2</text>
<text x="91.4" y="231.1">150uF</text>
<text x="160.2" y="235.2">DEBUG</text>
</g>
<g font-size="1" fill="#000080">
<text x="171.4" y="164.1" transform="rotate(-180 171.4 164.1)">+</text>
<text x="171.4" y="172.6" transform="rotate(-180 171.4 172.6)">+</text>
</g>
<g font-size=".9" fill="#000080">
<text x="146.4" y="162.1">+</text>
<text x="179.4" y="162.1">+</text>
<text x="146.4" y="170.7">+</text>
<text x="67.5" y="229.4">+</text>
<text x="90.4" y="229.4">+</text>
</g>
</svg>
